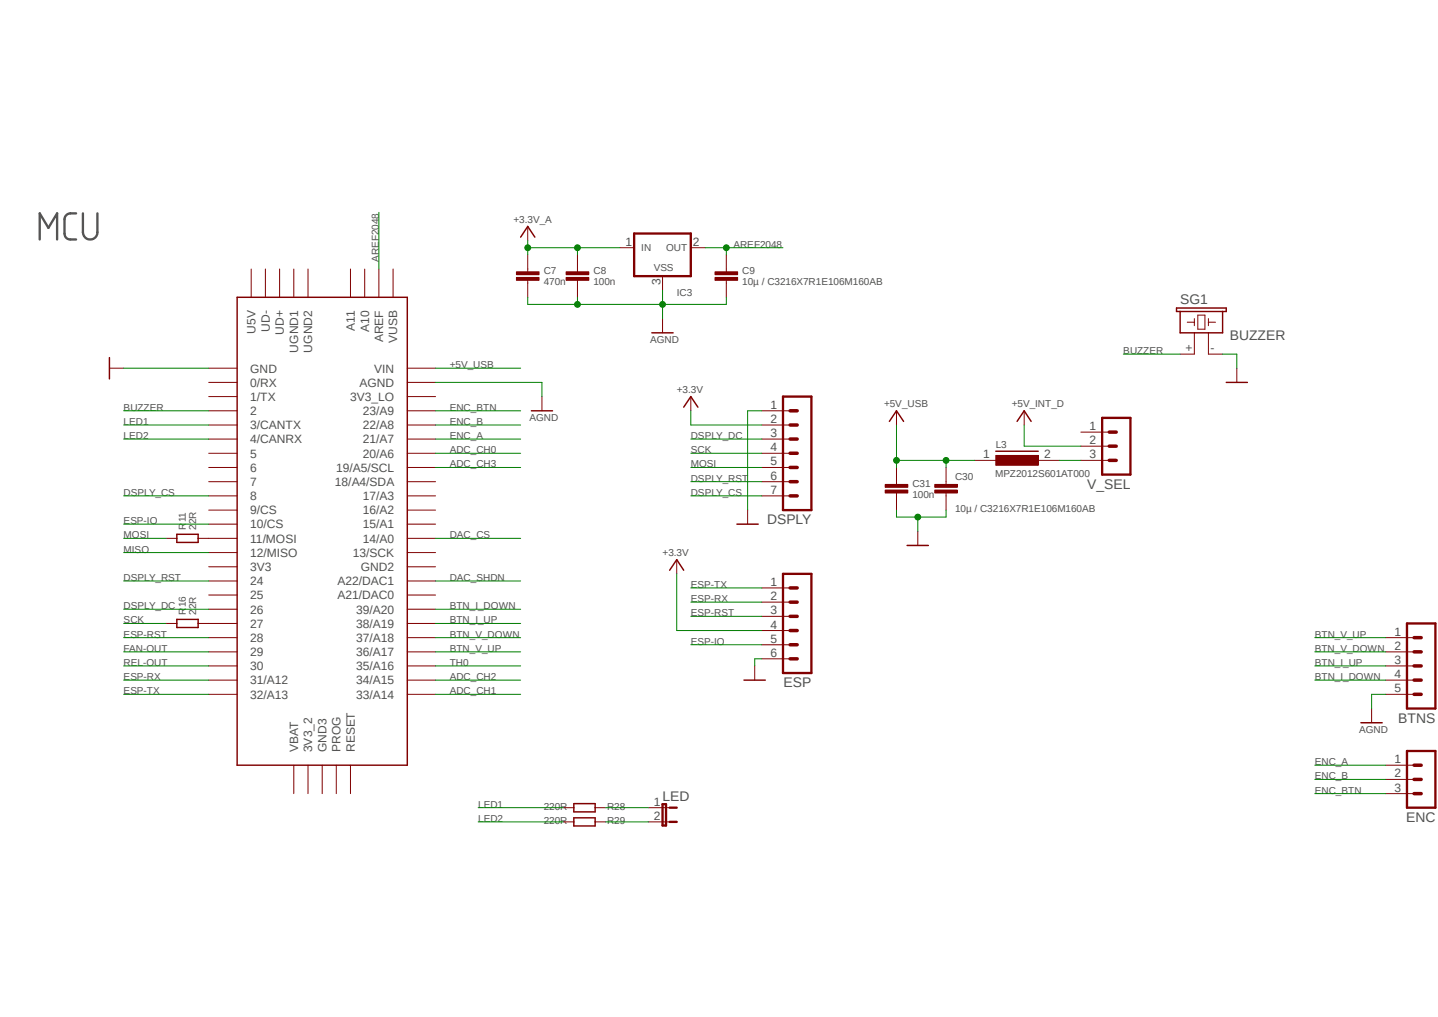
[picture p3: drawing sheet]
<svg xmlns="http://www.w3.org/2000/svg" width="420mm" height="297mm" viewBox="0 0 420 297" stroke-linecap="round" stroke-linejoin="round" font-family="sans-serif">
<path d="M8.4 58.3l411.6 188.8M420 58.4l-411.6 188.7" fill="none" stroke="#fff" stroke-width=".29"/>
<path d="M11.6 69.9v-7.6l2.5 4.2 2.6-4.2v7.6M22.2 62.3h-1.7a1.76 1.76 0 0 0-1.7 1.7v4.2a1.66 1.66 0 0 0 1.7 1.7h1.7M24.2 62.3v5.5a2.12 2.12 0 0 0 2.1 2.1 2.12 2.12 0 0 0 2.1-2.1v-5.5" fill="none" stroke="#505050" stroke-width=".68"/>
<path d="M185.2 68.2h16.6v12.4h-16.6zM228.7 115.8h8.3v33.2h-8.3zM321.9 122h8.3v16.6h-8.3zM410.9 182.1h8.3v24.8h-8.3z" fill="none" stroke="#800000" stroke-width=".68"/>
<g fill="none" stroke="#800000" stroke-width="1">
<path d="M230.8 120h2M230.8 128.2h2M230.8 124.1h2M230.8 136.5h2M230.8 132.4h2M324 134.5h2M324 130.3h2M324 126.2h2M230.8 144.8h2M230.8 140.7h2M413 194.5h2.1M413 190.4h2.1"/>
<path d="M413 186.2h2.1M413 198.6h2.1M413 202.8h2.1"/>
</g>
<g fill="none" stroke="#800000" stroke-width=".29">
<path d="M73.4 78.6v8.2M77.5 78.6v8.2M81.7 78.6v8.2M85.8 78.6v8.2M90 78.6v8.2M102.4 78.6v8.2M106.5 78.6v8.2M110.7 78.6v8.2M114.8 78.6v8.2M154.1 78.6v.8M181.1 72.3h4.1M201.8 72.3h4.1"/>
<path d="M154.1 81.9v.8M193.5 80.6v4.2M346.8 94.1h2M348.8 93v2.1M348.8 97.2v6.2h-4.1M349.8 92h2.1v4.1h-2.1zM352.9 94.1h2.1M352.9 93v2.1M352.9 97.2v6.2h4.2M32 107.5h4.1M61 120h8.3M61 115.8h8.3"/>
<path d="M61 111.7h8.3M61 107.5h8.3M119 120h8.2M119 115.8h8.2M119 111.7h8.2M119 107.5h8.2M201.8 115.8v4.2M222.5 120h8.3M261.8 120v4.1M299.1 120v4.1M361.2 107.5v4.2M61 124.1h8.3"/>
<path d="M61 128.2h8.3M61 132.4h8.3M61 136.5h8.3M119 124.1h8.2M119 128.2h8.2M119 132.4h8.2M119 136.5h8.2M222.5 124.1h8.3M222.5 128.2h8.3M222.5 132.4h8.3M222.5 136.5h8.3M315.7 126.2h8.3"/>
<path d="M315.7 130.3h8.3M315.7 134.5h8.3M48.5 157.2h3.1M57.9 157.2h11.4M61 140.7h8.3M61 144.8h8.3M61 149h8.3M61 153.1h8.3M119 140.7h8.2M119 144.8h8.2M119 149h8.2M119 153.1h8.2"/>
<path d="M119 157.2h8.2M218.4 149v4.1M222.5 140.7h8.3M222.5 144.8h8.3M61 161.4h8.3M61 165.5h8.3M61 169.7h8.3M61 173.8h8.3M61 177.9h8.3M119 161.4h8.2M119 165.5h8.2M119 169.7h8.2"/>
<path d="M119 173.8h8.2M119 177.9h8.2M48.5 182.1h3.1M57.9 182.1h11.4M61 186.2h8.3M61 190.4h8.3M61 194.5h8.3M61 198.6h8.3M119 186.2h8.2M119 190.4h8.2M119 194.5h8.2M119 198.6h8.2"/>
<path d="M119 182.1h8.2M404.7 186.2h8.3M404.7 190.4h8.3M404.7 194.5h8.3M404.7 198.6h8.3M61 202.8h8.3M119 202.8h8.2M404.7 202.8h8.3M85.8 223.5v8.3M90 223.5v8.3M94.1 223.5v8.3M98.2 223.5v8.3"/>
<path d="M102.4 223.5v8.3M164.5 235.9h3.1M173.8 235.9h3.1M164.5 240h3.1M173.8 240h3.1"/>
</g>
<g fill="none" stroke="#800000" stroke-width=".42">
<path d="M69.3 86.8h49.7v136.7h-49.7zM343.6 90h14.5v1h-14.5zM344.7 91v6.2h12.4v-6.2M32 104.4v6.3M199.7 118.9l2.1-3.1 2 3.1M358.1 111.7h6.2M259.8 123.1l2-3.1 2.1 3.1M297.1 123.1l2-3.1 2.1 3.1M51.6 156h6.3v2.4h-6.3zM215.2 153.1h6.2M51.6 180.9h6.3v2.4h-6.3zM167.6 234.7h6.2v2.4h-6.2z"/>
<path d="M167.6 238.8h6.2v2.4h-6.2z"/>
</g>
<path d="M150.8 79.4h6.6v.8h-6.6z" fill-rule="evenodd" fill="#800000"/>
<path d="M150.8 79.4h6.6v.8h-6.6z" fill="none" stroke="#800000" stroke-width=".29"/>
<path d="M150.8 81h6.6v.9h-6.6z" fill-rule="evenodd" fill="#800000"/>
<path d="M154.1 74.4v4.2M168.7 78.6v.8M150.8 81h6.6v.9h-6.6zM154.1 82.7v4.1M168.7 81.9v.8" fill="none" stroke="#800000" stroke-width=".29"/>
<path d="M165.4 79.4h6.6v.8h-6.6z" fill-rule="evenodd" fill="#800000"/>
<path d="M165.4 79.4h6.6v.8h-6.6z" fill="none" stroke="#800000" stroke-width=".29"/>
<path d="M165.4 81h6.6v.9h-6.6z" fill-rule="evenodd" fill="#800000"/>
<path d="M168.7 74.4v4.2M212.1 78.6v.8M165.4 81h6.6v.9h-6.6zM168.7 82.7v4.1M193.5 93v4.2M212.1 81.9v.8M158.3 115.8v4.2M189.4 235.9h6.2M189.4 240h6.2" fill="none" stroke="#800000" stroke-width=".29"/>
<path d="M193.5 234.9h1v6.2h-1zM195.6 235.9h2.1M195.6 240h2.1" fill="none" stroke="#800000" stroke-width=".68"/>
<path d="M190.4 97.2h6.2M155.2 120h6.2" fill="none" stroke="#800000" stroke-width=".42"/>
<path d="M208.8 79.4h6.6v.8h-6.6z" fill-rule="evenodd" fill="#800000"/>
<path d="M208.8 79.4h6.6v.8h-6.6z" fill="none" stroke="#800000" stroke-width=".29"/>
<path d="M208.8 81h6.6v.9h-6.6z" fill-rule="evenodd" fill="#800000"/>
<path d="M212.1 74.4v4.2M208.8 81h6.6v.9h-6.6zM212.1 82.7v4.1" fill="none" stroke="#800000" stroke-width=".29"/>
<path d="M290.8 131.8h12.4" fill="none" stroke="#800000" stroke-width=".42"/>
<path d="M290.8 133h12.5v2.9h-12.5z" fill-rule="evenodd" fill="#800000"/>
<path d="M284.6 134.5h8.3M290.8 133h12.5v2.9h-12.5zM301.2 134.5h8.3M276.3 140.7v.8M276.3 144v.8" fill="none" stroke="#800000" stroke-width=".29"/>
<path d="M273 141.5h6.6v.8h-6.6z" fill-rule="evenodd" fill="#800000"/>
<path d="M273 141.5h6.6v.8h-6.6z" fill="none" stroke="#800000" stroke-width=".29"/>
<path d="M273 143.1h6.6v.9h-6.6z" fill-rule="evenodd" fill="#800000"/>
<path d="M276.3 136.5v4.2M261.8 140.7v.8M261.8 144v.8M273 143.1h6.6v.9h-6.6zM276.3 144.8v4.2" fill="none" stroke="#800000" stroke-width=".29"/>
<path d="M258.5 141.5h6.6v.8h-6.6z" fill-rule="evenodd" fill="#800000"/>
<path d="M258.5 141.5h6.6v.8h-6.6z" fill="none" stroke="#800000" stroke-width=".29"/>
<path d="M258.5 143.1h6.6v.9h-6.6z" fill-rule="evenodd" fill="#800000"/>
<g fill="none" stroke="#800000" stroke-width=".29">
<path d="M154.1 66.1v4.2M261.8 136.5v4.2M258.5 143.1h6.6v.9h-6.6zM261.8 144.8v4.2M268.1 155.2v4.1M197.7 163.4v4.2M222.5 171.7h8.3M222.5 175.9h8.3M220.4 194.5v4.1M222.5 180h8.3M222.5 184.1h8.3M222.5 188.3h8.3"/>
<path d="M222.5 192.4h8.3M400.6 206.9v4.2M404.7 223.5h8.3M404.7 227.6h8.3M404.7 231.8h8.3"/>
</g>
<path d="M152.1 69.3l2-3.2 2.1 3.2M264.9 159.3h6.2M195.6 166.5l2.1-3.1 2 3.1M217.3 198.6h6.2M397.5 211.1h6.2" fill="none" stroke="#800000" stroke-width=".42"/>
<path d="M228.7 167.6h8.3v29h-8.3zM410.9 219.3h8.3v16.6h-8.3z" fill="none" stroke="#800000" stroke-width=".68"/>
<path d="M230.8 175.9h2M230.8 171.7h2M230.8 180h2M230.8 188.3h2M230.8 184.1h2M230.8 192.4h2M413 231.8h2.1M413 227.6h2.1M413 223.5h2.1" fill="none" stroke="#800000" stroke-width="1"/>
<path d="M36.1 107.5h24.9M222.5 120h-4.1v29M357.1 103.4h4.1v4.1M261.8 149v2h14.5v-2M268.1 151v4.2" fill="none" stroke="#008000" stroke-width=".29"/>
<circle cx="268.1" cy="151" r=".85" fill="#008000"/>
<g fill="none" stroke="#008000" stroke-width=".29">
<path d="M127.2 107.5h24.9M201.8 132.4h20.7M201.8 136.5h20.7M201.8 128.2h20.7M261.8 134.5h22.8M261.8 124.1v12.4M36.1 157.2h12.4M36.1 177.9h24.9M127.2 177.9h24.9M36.1 182.1h12.4M127.2 182.1h24.9M127.2 186.2h24.9"/>
<path d="M127.2 190.4h24.9M222.5 192.4h-2.1v2.1M384 198.6h20.7M384 194.5h20.7M384 186.2h20.7M384 190.4h20.7"/>
<circle cx="268.1" cy="151" r=".85"/>
</g>
<circle cx="261.8" cy="134.5" r=".85" fill="#008000"/>
<g fill="none" stroke="#008000" stroke-width=".29">
<path d="M276.3 134.5v2"/>
<circle cx="261.8" cy="134.5" r=".85"/>
</g>
<circle cx="276.3" cy="134.5" r=".85" fill="#008000"/>
<g fill="none" stroke="#008000" stroke-width=".29">
<path d="M110.7 62v16.6M205.9 72.3h22.8M212.1 72.3v2.1M36.1 120h24.9M127.2 120h24.9M201.8 120v4.1h20.7M328.1 103.4h16.6M127.2 124.1h24.9M127.2 128.2h24.9M299.1 124.1v6.2h16.6M197.7 167.6v16.5h24.8M384 223.5h20.7"/>
<path d="M384 227.6h20.7M384 231.8h20.7"/>
<circle cx="276.3" cy="134.5" r=".85"/>
</g>
<circle cx="212.1" cy="72.3" r=".85" fill="#008000"/>
<g fill="none" stroke="#008000" stroke-width=".29">
<path d="M168.7 86.8v2.1M193.5 84.8v4.1h-39.4v-2.1M127.2 111.7h31.1v4.1M36.1 124.1h24.9M36.1 128.2h24.9M36.1 144.8h24.9M201.8 140.7h20.7M201.8 144.8h20.7M36.1 169.7h24.9M127.2 198.6h24.9M127.2 194.5h24.9M127.2 202.8h24.9"/>
<path d="M139.7 235.9h24.8M176.9 235.9h12.5M139.7 240h24.8M176.9 240h12.5"/>
<circle cx="212.1" cy="72.3" r=".85"/>
</g>
<circle cx="168.7" cy="88.9" r=".85" fill="#008000"/>
<g fill="none" stroke="#008000" stroke-width=".29">
<path d="M193.5 88.9v4.1"/>
<circle cx="168.7" cy="88.9" r=".85"/>
</g>
<circle cx="193.5" cy="88.9" r=".85" fill="#008000"/>
<g fill="none" stroke="#008000" stroke-width=".29">
<path d="M168.7 72.3v2.1M181.1 72.3h-27v2.1M212.1 86.8v2.1h-18.6M309.5 134.5h6.2M36.1 161.4h24.9M404.7 202.8h-4.1v4.1"/>
<circle cx="193.5" cy="88.9" r=".85"/>
</g>
<circle cx="168.7" cy="72.3" r=".85" fill="#008000"/>
<g fill="none" stroke="#008000" stroke-width=".29">
<path d="M154.1 70.3v2"/>
<circle cx="168.7" cy="72.3" r=".85"/>
</g>
<circle cx="154.1" cy="72.3" r=".85" fill="#008000"/>
<g fill="none" stroke="#008000" stroke-width=".29">
<path d="M127.2 132.4h24.9M127.2 136.5h24.9M36.1 153.1h24.9M127.2 157.2h24.9M127.2 169.7h24.9M201.8 171.7h20.7M201.8 175.9h20.7M36.1 190.4h24.9M36.1 194.5h24.9M36.1 198.6h24.9M36.1 186.2h24.9M201.8 180h20.7"/>
<path d="M201.8 188.3h20.7M36.1 202.8h24.9"/>
<circle cx="154.1" cy="72.3" r=".85"/>
</g>
<g font-size="4.1" fill="#505050">
<text x="344.7" y="88.9">SG1</text>
<text x="359.2" y="99.3">BUZZER</text>
<text x="317.5" y="142.7">V_SEL</text>
<text x="224" y="153.1">DSPLY</text>
<text x="228.9" y="200.7">ESP</text>
<text x="408.4" y="211">BTNS</text>
<text x="193.5" y="233.8">LED</text>
<text x="410.7" y="240">ENC</text>
</g>
<g font-size="3.5" fill="#505050">
<text x="182.7" y="71.8">1</text>
<text x="202.4" y="71.8">2</text>
<text x="192.9" y="83.1" transform="rotate(-90 192.9 83.1)">3</text>
<text x="74.6" y="97.5" transform="rotate(-90 74.6 97.5)">U5V</text>
<text x="78.8" y="96.9" transform="rotate(-90 78.8 96.9)">UD-</text>
<text x="82.9" y="97.7" transform="rotate(-90 82.9 97.7)">UD+</text>
<text x="103.6" y="96.6" transform="rotate(-90 103.6 96.6)">A11</text>
<text x="107.8" y="96.9" transform="rotate(-90 107.8 96.9)">A10</text>
<text x="111.9" y="100" transform="rotate(-90 111.9 100)">AREF</text>
<text x="116" y="100.2" transform="rotate(-90 116 100.2)">VUSB</text>
<text x="87.1" y="103" transform="rotate(-90 87.1 103)">UGND1</text>
<text x="91.2" y="103" transform="rotate(-90 91.2 103)">UGND2</text>
<text x="346.2" y="102.8">+</text>
<text x="353.5" y="102.8">-</text>
<text x="73.1" y="112.9">0/RX</text>
<text x="73.1" y="108.8">GND</text>
<text x="105" y="112.9">AGND</text>
<text x="109.3" y="108.8">VIN</text>
<text x="73.1" y="117.1">1/TX</text>
<text x="102.3" y="117.1">3V3_LO</text>
<text x="225" y="119.4">1</text>
<text x="73.1" y="121.2">2</text>
<text x="73.1" y="125.3">3/CANTX</text>
<text x="106" y="121.2">23/A9</text>
<text x="106" y="125.3">22/A8</text>
<text x="225" y="123.5">2</text>
<text x="318.2" y="125.6">1</text>
<text x="73.1" y="129.5">4/CANRX</text>
<text x="106" y="129.5">21/A7</text>
<text x="225" y="127.7">3</text>
<text x="225" y="131.8">4</text>
<text x="318.2" y="129.8">2</text>
<text x="73.1" y="133.6">5</text>
<text x="73.1" y="137.8">6</text>
<text x="98.2" y="137.8">19/A5/SCL</text>
<text x="106" y="133.6">20/A6</text>
<text x="225" y="135.9">5</text>
<text x="287.1" y="133.9">1</text>
<text x="305" y="133.9">2</text>
<text x="318.2" y="133.9">3</text>
<text x="73.1" y="141.9">7</text>
<text x="97.8" y="141.9">18/A4/SDA</text>
<text x="225" y="140.1">6</text>
<text x="73.1" y="146">8</text>
<text x="106" y="146">17/A3</text>
<text x="225" y="144.2">7</text>
<text x="73.1" y="150.2">9/CS</text>
<text x="73.1" y="154.3">10/CS</text>
<text x="106" y="150.2">16/A2</text>
<text x="106" y="154.3">15/A1</text>
<text x="73.1" y="158.5">11/MOSI</text>
<text x="106" y="158.5">14/A0</text>
<text x="73.1" y="162.6">12/MISO</text>
<text x="73.1" y="166.7">3V3</text>
<text x="103.1" y="162.6">13/SCK</text>
<text x="105.4" y="166.7">GND2</text>
<text x="73.1" y="170.9">24</text>
<text x="98.6" y="170.9">A22/DAC1</text>
<text x="225" y="171.2">1</text>
<text x="73.1" y="175">25</text>
<text x="73.1" y="179.2">26</text>
<text x="98.6" y="175">A21/DAC0</text>
<text x="104.1" y="179.2">39/A20</text>
<text x="225" y="175.3">2</text>
<text x="225" y="179.4">3</text>
<text x="73.1" y="183.3">27</text>
<text x="104.1" y="183.3">38/A19</text>
<text x="225" y="183.6">4</text>
<text x="407.2" y="185.6">1</text>
<text x="73.1" y="187.5">28</text>
<text x="73.1" y="191.6">29</text>
<text x="104.1" y="187.5">37/A18</text>
<text x="104.1" y="191.6">36/A17</text>
<text x="225" y="187.7">5</text>
<text x="225" y="191.9">6</text>
<text x="407.2" y="189.8">2</text>
<text x="73.1" y="195.7">30</text>
<text x="104.1" y="195.7">35/A16</text>
<text x="407.2" y="193.9">3</text>
<text x="73.1" y="199.9">31/A12</text>
<text x="104.1" y="199.9">34/A15</text>
<text x="407.2" y="198.1">4</text>
<text x="407.2" y="202.2">5</text>
<text x="73.1" y="204">32/A13</text>
<text x="104.1" y="204">33/A14</text>
<text x="87" y="219.7" transform="rotate(-90 87 219.7)">VBAT</text>
<text x="91.2" y="219.7" transform="rotate(-90 91.2 219.7)">3V3_2</text>
<text x="95.3" y="219.7" transform="rotate(-90 95.3 219.7)">GND3</text>
<text x="99.5" y="219.7" transform="rotate(-90 99.5 219.7)">PROG</text>
<text x="103.6" y="219.7" transform="rotate(-90 103.6 219.7)">RESET</text>
<text x="407.2" y="222.9">1</text>
<text x="407.2" y="227">2</text>
<text x="407.2" y="231.2">3</text>
<text x="191" y="235.3">1</text>
<text x="191" y="239.5">2</text>
</g>
<g font-size="2.9" fill="#505050">
<text x="150" y="65.1">+3.3V_A</text>
<text x="110.7" y="76.5" transform="rotate(-90 110.7 76.5)">AREF2048</text>
<text x="187.3" y="73.4">IN</text>
<text x="194.5" y="73.4">OUT</text>
<text x="214.2" y="72.3">AREF2048</text>
<text x="158.8" y="83.2">470n</text>
<text x="158.8" y="80.1">C7</text>
<text x="173.3" y="83.2">100n</text>
<text x="173.3" y="80.1">C8</text>
<text x="190.9" y="79.1">VSS</text>
<text x="216.8" y="83.2">10µ / C3216X7R1E106M160AB</text>
<text x="216.8" y="80.1">C9</text>
<text x="197.7" y="86.3">IC3</text>
<text x="189.9" y="100.3">AGND</text>
<text x="131.4" y="107.5">+5V_USB</text>
<text x="328.1" y="103.4">BUZZER</text>
<text x="36.1" y="120">BUZZER</text>
<text x="131.4" y="120">ENC_BTN</text>
<text x="197.7" y="114.8">+3.3V</text>
<text x="258.2" y="118.9">+5V_USB</text>
<text x="295.5" y="118.9">+5V_INT_D</text>
<text x="36.1" y="124.1">LED1</text>
<text x="131.4" y="124.1">ENC_B</text>
<text x="154.6" y="123.1">AGND</text>
<text x="36.1" y="128.3">LED2</text>
<text x="131.4" y="128.3">ENC_A</text>
<text x="201.8" y="128.3">DSPLY_DC</text>
<text x="290.8" y="130.7">L3</text>
<text x="131.4" y="132.4">ADC_CH0</text>
<text x="131.4" y="136.5">ADC_CH3</text>
<text x="201.8" y="132.4">SCK</text>
<text x="201.8" y="136.5">MOSI</text>
<text x="201.8" y="140.7">DSPLY_RST</text>
<text x="266.5" y="142.2">C31</text>
<text x="278.9" y="140.2">C30</text>
<text x="290.6" y="139.4">MPZ2012S601AT000</text>
<text x="36.1" y="144.8">DSPLY_CS</text>
<text x="201.8" y="144.8">DSPLY_CS</text>
<text x="266.5" y="145.3">100n</text>
<text x="278.9" y="149.5">10µ / C3216X7R1E106M160AB</text>
<text x="36.1" y="153.1">ESP-IO</text>
<text x="54.2" y="154.6" transform="rotate(-90 54.2 154.6)">R11</text>
<text x="57.3" y="154.6" transform="rotate(-90 57.3 154.6)">22R</text>
<text x="36.1" y="157.2">MOSI</text>
<text x="36.1" y="161.4">MISO</text>
<text x="131.4" y="157.2">DAC_CS</text>
<text x="193.5" y="162.4">+3.3V</text>
<text x="36.1" y="169.7">DSPLY_RST</text>
<text x="131.4" y="169.7">DAC_SHDN</text>
<text x="201.8" y="171.7">ESP-TX</text>
<text x="36.1" y="177.9">DSPLY_DC</text>
<text x="54.2" y="179.5" transform="rotate(-90 54.2 179.5)">R16</text>
<text x="57.3" y="179.5" transform="rotate(-90 57.3 179.5)">22R</text>
<text x="131.4" y="177.9">BTN_I_DOWN</text>
<text x="201.8" y="175.9">ESP-RX</text>
<text x="201.8" y="180">ESP-RST</text>
<text x="36.1" y="182.1">SCK</text>
<text x="131.4" y="182.1">BTN_I_UP</text>
<text x="36.1" y="190.4">FAN-OUT</text>
<text x="36.1" y="186.2">ESP-RST</text>
<text x="131.4" y="190.4">BTN_V_UP</text>
<text x="131.4" y="186.2">BTN_V_DOWN</text>
<text x="201.8" y="188.3">ESP-IO</text>
<text x="384" y="190.4">BTN_V_DOWN</text>
<text x="384" y="186.2">BTN_V_UP</text>
<text x="36.1" y="194.5">REL-OUT</text>
<text x="131.4" y="194.5">TH0</text>
<text x="384" y="194.5">BTN_I_UP</text>
<text x="36.1" y="202.8">ESP-TX</text>
<text x="36.1" y="198.6">ESP-RX</text>
<text x="131.4" y="198.6">ADC_CH2</text>
<text x="131.4" y="202.8">ADC_CH1</text>
<text x="384" y="198.6">BTN_I_DOWN</text>
<text x="397" y="214.2">AGND</text>
<text x="384" y="223.5">ENC_A</text>
<text x="384" y="227.6">ENC_B</text>
<text x="384" y="231.8">ENC_BTN</text>
<text x="139.7" y="235.9">LED1</text>
<text x="158.8" y="236.4">220R</text>
<text x="177.3" y="236.4">R28</text>
<text x="139.7" y="240">LED2</text>
<text x="158.8" y="240.5">220R</text>
<text x="177.3" y="240.6">R29</text>
</g>
</svg>
